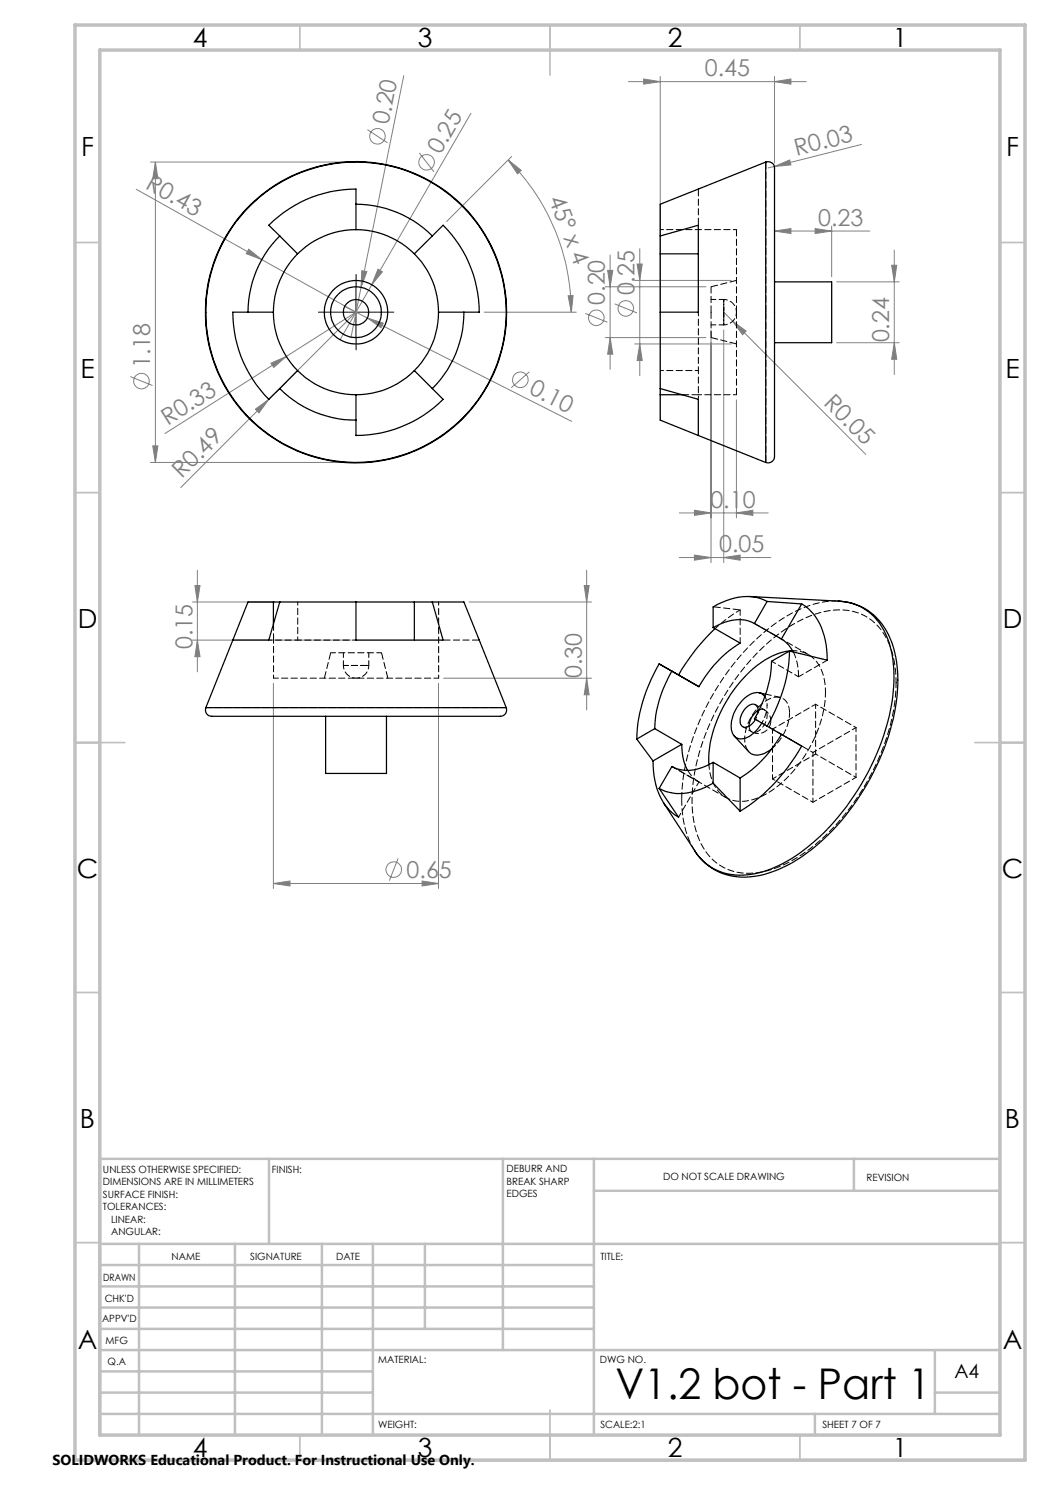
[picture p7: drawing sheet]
<svg xmlns="http://www.w3.org/2000/svg" width="210mm" height="297mm" viewBox="0 0 210 297" stroke-linecap="round" stroke-linejoin="round" font-family="sans-serif">
<g fill="none" stroke="#808080" stroke-width=".2">
<path d="M80.8 15.1l-8.6 42.4M125.7 16.3h35.6M128.7 15.8l3.3 .5-3.3 .5zM132 15.3v46.2M154.9 16.3l3.3-.5v1zM154.9 15.3v17.3M27.2 37.8l25.2 14.1M30.1 32.4h40.1M31.1 32.4v60.1M31.1 32.4l.5 3.3h-1zM73.5 25.9l4 2.7M83.9 30.6l2.9 3.8"/>
<path d="M94.2 22.6l-19.8 34.3M101.6 32l2.6 2.1-.7 .7zM101.6 32a43 43 0 0 1 12.7 30.4M102.3 31.3l-13 13M154.9 33.3l3-1.3 .3 1zM154.9 33.3l-1.3 .3M172.3 28.9l-17.4 4.4M49.7 49.8l2.7 2.1-3.2-1.2zM52.4 51.9l18.8 10.5M72.2 57.5l-2 9.9M72.4 54.1l1 .2-1.2 3.2zM74.4 56.9l-6.4 11"/>
<path d="M75.6 53.8l.9 .6-2.1 2.5zM113.6 59.2l1-.1-.3 3.3zM121 57.4h20.2M121.5 54.1h1.1l-.6 3.3zM122 51v22.9M126.9 56.1h19.4M127.4 52.8h1l-.4 3.3zM128 49.7v25.4M154.9 46.2l3.3-.5v1zM154.9 45.2v10.1M154.9 46.2h19.1M163 45.7l3.3 .5-3.3 .5z"/>
<path d="M166.3 45.2v10.1M167.3 56.4h12.5M178.3 53.1h1.1l-.5 3.3zM178.9 50v24.9M26.1 75.3l4.4 1.8M54.2 72.6l3.1-1.3-2.5 2.2zM57.3 71.3l-24.3 15.4M68.9 61.3l4.6 2.3M71.2 62.4l-35 35.1M71.2 62.4l-13.9 8.9M73.5 63.6l3.2 1-.5 .9zM73.5 63.6l40.8 20.7"/>
<path d="M96.8 62.4h18.5M105.9 74.4l-3.6 3.1M117.1 62.7l4.4 1.7M121 67.5h20.2M122 67.5l.6 3.3h-1.1zM122.9 60.8l4.5 1.8M126.9 68.8h19.4M128 68.8l.4 3.3h-1zM142.2 66v46.5M144.7 66v46.5M144.7 62.4l1.8 1.8M146.5 64.2l2.7 2-.7 .8z"/>
<path d="M146.5 64.2l26.6 26.7M147.3 80v23.6M167.3 68.5h12.5M178.9 68.5l.5 3.4h-1.1zM30.1 92.5h40.1M30.6 89.2h1l-.5 3.3zM51.1 81.8l2.7-1.9-2 2.7zM39 117.1h1l-.5 3.3zM39.5 114v20.4M116.8 117.1h1l-.5 3.3zM117.3 114v28M135.9 102.6h17.7"/>
<path d="M135.9 111.5h18.3M138.9 102.1l3.3 .5-3.3 .5zM138.9 111l3.3 .5-3.3 .5zM144.7 111.5l3.3-.5v1zM147.3 102.6l3.3-.5v1zM38.5 120.4h16.4M38.5 128h31.7M39.5 128l.5 3.3h-1zM54.7 136.7v41M87.7 136.7v41M88.7 135.6h29.6M93.8 120.4h24.5"/>
<path d="M117.3 135.6l.5 3.4h-1zM54.7 176.7l3.3-.5v1zM54.7 176.7h33M79.6 171.7l-1.7 4.4M84.4 176.2l3.3 .5-3.3 .5z"/>
<circle cx="75.5" cy="27.2" r="1.56"/>
<circle cx="85.3" cy="32.5" r="1.57"/>
<circle cx="28.3" cy="76.2" r="1.56"/>
<circle cx="104.1" cy="76" r="1.56"/>
<circle cx="119.3" cy="63.6" r="1.55"/>
<circle cx="125.2" cy="61.7" r="1.55"/>
<circle cx="78.7" cy="173.9" r="1.56"/>
</g>
<path d="M71.2 57.4v-2.5M66.2 62.4h-2.5M71.2 67.4v2.6M76.2 62.4h2.6" fill="none" stroke="#000" stroke-width=".2" stroke-dasharray="15.2 1.3 1.3 1.3"/>
<path d="M71.2 57.5v9.9M66.2 62.4h10" fill="none" stroke="#000" stroke-width=".2"/>
<g fill="none" stroke="#c0c0c0" stroke-width=".35">
<path d="M60 5v5M110 5v10M160 5v5M15 48.5h5M200 48.5h5M15 98.5h5M200 98.5h5M15 148.5h10M195 148.5h10M15 198.5h5M200 198.5h5M15 248.5h5"/>
<path d="M200 248.5h5M60 287v5M110 282v10M160 287v5"/>
</g>
<g fill="none" stroke="#c0c0c0" stroke-width=".5">
<path d="M53.8 231.8v17M100.6 231.8v38.2M118.8 231.8v55.2M118.8 238.2h81.2M170.8 231.8v6.4M200 231.8h-180v55.2M20 248.8h180M20 257.3h98.8M20 253h98.8M27.8 248.8v38.2M47 248.8v38.2M64.4 248.8v38.2"/>
<path d="M74.6 248.8v38.2M85 248.8v17M20 265.8h98.8M20 261.5h98.8M20 278.5h54.6M20 274.3h54.6M20 270h180M187 278.5h13M187 270v12.8M20 282.8h180M163 282.8v4.2"/>
</g>
<path d="M15 5h190v287h-190zM20 10h180v277h-180z" fill="none" stroke="#c0c0c0" stroke-width=".7"/>
<g fill="#808080">
<path d="M49.7 49.8l2.7 2.1-3.2-1.2z"/>
<path d="M154.9 33.3l3-1.3 .3 1z"/>
<path d="M54.2 72.6l3.1-1.3-2.5 2.2z"/>
<path d="M51.1 81.8l2.7-1.9-2 2.7z"/>
<path d="M75.6 53.8l.9 .6-2.1 2.5z"/>
<path d="M72.4 54.1l1 .2-1.2 3.2z"/>
<path d="M146.5 64.2l2.7 2-.7 .8z"/>
<path d="M73.5 63.6l3.2 1-.5 .9z"/>
<path d="M113.6 59.2l1-.1-.3 3.3zM101.6 32l2.6 2.1-.7 .7z"/>
<path d="M128.7 15.8l3.3 .5-3.3 .5zM154.9 16.3l3.3-.5v1zM154.9 46.2l3.3-.5v1zM163 45.7l3.3 .5-3.3 .5zM138.9 102.1l3.3 .5-3.3 .5zM147.3 102.6l3.3-.5v1zM138.9 111l3.3 .5-3.3 .5zM144.7 111.5l3.3-.5v1zM54.7 176.7l3.3-.5v1zM84.4 176.2l3.3 .5-3.3 .5z"/>
<path d="M128 68.8l.4 3.3h-1zM127.4 52.8h1l-.4 3.3zM122 67.5l.6 3.3h-1.1zM121.5 54.1h1.1l-.6 3.3z"/>
<path d="M116.8 117.1h1l-.5 3.3zM117.3 135.6l.5 3.4h-1zM39 117.1h1l-.5 3.3zM39.5 128l.5 3.3h-1z"/>
<path d="M31.1 32.4l.5 3.3h-1zM30.6 89.2h1l-.5 3.3zM178.3 53.1h1.1l-.5 3.3zM178.9 68.5l.5 3.4h-1.1z"/>
</g>
<g fill="none" stroke="#000" stroke-width=".25">
<path d="M153.1 32.4a1.4 1.4 0 0 1 1.5 .4 1.4 1.4 0 0 1 .3 1.4v56.1a2.01 2.01 0 0 1-.8 2.2h-1M153.1 32.4l-21.1 8.4v6.4M153.1 32.4v60.1M56 47.2a21.5 21.5 0 0 0-6.4 15.2M56 47.2l3.5 3.6M59.5 50.8a16.7 16.7 0 0 0-4.8 11.6M71.2 40.8a21.5 21.5 0 0 1 15.3 6.4M71.2 45.9a16.7 16.7 0 0 1 11.7 4.9M71.2 45.9v-8.1a24.5 24.5 0 0 0-17.4 7.2l2.2 2.2M71.2 45.9a16.7 16.7 0 0 0-11.7 4.9M82.9 50.8a16.3 16.3 0 0 1 4.8 11.6M86.5 47.2l2.1-2.2a24.7 24.7 0 0 1 7.2 17.4h-8.1"/>
<path d="M86.5 47.2l-3.6 3.6M132 47.2l7.7-2.2v17.4h-7.7M132 50.8v11.6M132 50.8h7.7M132 47.2v3.6M154.9 56.4h11.4v12.1h-11.4M54.7 62.4h-8.1a24.5 24.5 0 0 0 7.2 17.5l2.2-2.2M54.7 62.4a16.7 16.7 0 0 0 4.8 11.7M56 77.7a21.3 21.3 0 0 0 15.2 6.3M59.5 74.1a16.3 16.3 0 0 0 11.7 4.8M59.5 74.1l-3.5 3.6M82.9 74.1a16.3 16.3 0 0 1-11.7 4.8"/>
<path d="M82.9 74.1l3.6 3.6M86.5 77.7l2.1 2.2a24.8 24.8 0 0 1-17.4 7.2v-8.2M87.7 62.4a16.3 16.3 0 0 1-4.8 11.7M92.8 62.4a21.3 21.3 0 0 1-6.3 15.3M132 77.7l7.7 2.2v7.2M132 62.4v15.3M132 77.7v1.2M132 78.9v5.1l7.7 3.1M132 78.9h4.4M139.7 87.1l13.4 5.4M149.9 119.3l17.8 .9M46.6 128l-5.4 13.5"/>
<path d="M54.7 120.4h1.3M54.7 120.4h-5.1l-3 7.6M54.7 120.4v4.4M56 120.4l-2.2 7.6h-7.2M56 120.4h15.2M71.2 120.4v7.6h17.4l-2.1-7.6M71.2 120.4h11.7M82.9 120.4v7.6M82.9 120.4h3.6M86.5 120.4h6.3l8.4 21.1M131.8 132.8a31.1 31.1 0 0 0-4.4 15M131.8 132.8l8 4.5"/>
<path d="M131.8 132.8l2.6 1.4M134.4 134.2a23.9 23.9 0 0 0-3.4 11.5M134.4 134.2l5.4 3.1M142.6 125.5l5.4 3.1a24.2 24.2 0 0 0-8.2 8.7M143 125.7a39.1 39.1 0 0 0-7.3 9.3M150.9 124.7a7.6 7.6 0 0 0-7.5 .4l-.8 .4M150.9 124.7l5.4 3.1M151.9 138.6l1.2 .2M153 139.3a2.17 2.17 0 0 0-3.2-.3 7.7 7.7 0 0 0-3.5 7.1 2.15 2.15 0 0 0 3.5 1.2l1.6-1.3 1-1.4M153.4 120.3a10 10 0 0 0-9 .2l-1.8 .9v4.1M153.4 120.3l6.9 .5M153.4 120.3l-2.5 4.4"/>
<path d="M156.3 127.8l1.4 1.2 .9 1.4M157.9 130.2a31.1 31.1 0 0 1-4.5 15M157.9 130.2l-3.6 2.1a23.6 23.6 0 0 1-3.4 11.5l2.5 1.4M158.5 130.1a14.1 14.1 0 0 0-9.2 4.9 26.2 26.2 0 0 0-7.6 16.5l.1 1.5M160.3 120.8a10.9 10.9 0 0 1 4.9 8.2l.3 3-7.6-1.8M160.3 120.8l-4 7M167.7 120.2a11.7 11.7 0 0 1 10.7 8.4 29.1 29.1 0 0 1-.4 17.6 47.7 47.7 0 0 1-17.7 25.2 20.3 20.3 0 0 1-12.8 4 11.1 11.1 0 0 1-8.6-5.3M167.7 120.2a10.8 10.8 0 0 1 9.9 7.6 27.7 27.7 0 0 1 0 16.6 49.1 49.1 0 0 1-17.4 26 20.6 20.6 0 0 1-13.1 4.6 10.2 10.2 0 0 1-8.2-4.9M41.2 141.5a1.35 1.35 0 0 0 .3 1.4 1.35 1.35 0 0 0 1.4 .4h56.7a1.37 1.37 0 0 0 1.6-1.8M41.2 141.5h60M65.1 143.3v11.4h12.2v-11.4M127.4 147.8l3.2 4.4"/>
<path d="M130.6 152.2a13.8 13.8 0 0 0 3.3 9.9l1.8 1.3-3.9-5.7M131 145.7l5.3 3.2M131 145.7l-3.6 2.1M134.4 153.3h.1M134.4 153.3l-2.6 4.4M136.3 148.9l.3 2.4 .3 1.5 .6 1.3M136.3 148.9l-5.7 3.3M142.6 156.6a11.2 11.2 0 0 1-10.1 1.4l-.7-.3M142.6 152.5a8.6 8.6 0 0 1-7.7 1.1l-.5-.3M142.6 156.6l5.4 5.6M142.6 152.5l5.4 3.1M142.6 152.5v4.1"/>
<path d="M146.9 147.2l2.8 3.1a2.72 2.72 0 0 0 3.6 .2l1.1-.8M148 155.6v6.6M151.6 142.1a1.12 1.12 0 0 0-.5-1.2 1.12 1.12 0 0 0-1.3 .2 3.6 3.6 0 0 0-1.6 3.8 1.13 1.13 0 0 0 1.8 .2l1.1-1.2M151.6 142.1v.4M151.6 142.1a3.7 3.7 0 0 0-1.8 3.1M153.4 145.2l6.9 4a35.4 35.4 0 0 1-12.3 13M156.3 146.9a25 25 0 0 1-8.3 8.7M132.7 160.6l6.2 9.5"/>
<circle cx="71.2" cy="62.5" r="2.54"/>
<circle cx="71.2" cy="62.4" r="6.4"/>
<circle cx="71.2" cy="62.5" r="30"/>
<circle cx="71.2" cy="62.4" r="30.1"/>
<circle cx="71.2" cy="62.5" r="5.1"/>
</g>
<path d="M139.7 45.9h-7.6M147.3 45.9h-7.6M139.7 74.1v5.8M139.7 74.1h-7.6M139.7 78.9h7.6M54.7 128v7.6M59.5 128h-5.7M59.5 128v-7.6M87.7 128v-7.6M87.7 135.6v-7.6M148.6 145.3l1.8 1.1M152.9 142l-1.8-1.1" fill="none" stroke="#000" stroke-width=".2" stroke-dasharray="1.3 .6" stroke-dashoffset=".6"/>
<path d="M139.7 78.9h-3.2M142.2 62.4v-5M142.2 67.5v-5.1M147.3 62.4v-16.5M147.3 78.9v-16.5M54.7 128v-3.2M158.6 130.4l.9 2.5 .2 2.5M136.3 159.9a19 19 0 0 0 2.6 10.2" fill="none" stroke="#000" stroke-width=".2" stroke-dasharray="1.3 .6"/>
<path d="M139.7 74.1v-11.7M144.8 65a2.54 2.54 0 0 0 2.5-2.6M147.3 62.4a2.54 2.54 0 0 0-2.5-2.5M59.5 128h11.7M68.7 133.1a2.54 2.54 0 0 0 2.5 2.5M71.2 135.6a2.54 2.54 0 0 0 2.6-2.5" fill="none" stroke="#000" stroke-width=".2" stroke-dasharray="1.3 .6" stroke-dashoffset=".5"/>
<path d="M144.8 59.9h-2.6M142.2 65h2.6M144.8 62.4v-2.5v5.1v-2.6M54.7 135.6h33M66.1 130.6h10.2M68.7 133.1h5.1h-5.1M68.7 130.6v2.5M73.8 133.1v-2.5M141.8 152.9a7.7 7.7 0 0 0 3.8 6.8 8.7 8.7 0 0 0 8-1.1 25.9 25.9 0 0 0 11.5-20.1M154.2 144.2a2.54 2.54 0 0 0-1.3-2.2" fill="none" stroke="#000" stroke-width=".2" stroke-dasharray="1.3 .6" stroke-dashoffset=".3"/>
<g fill="none" stroke="#000" stroke-width=".2" stroke-dasharray="1.3 .6" stroke-dashoffset="-.1">
<path d="M153.2 32.4v30M139.7 45v-7.2M147.3 56.1l-5.1 1.3M142.2 67.5l5.1 1.3M153.2 62.4v30.1M66.1 130.6l-1.2 5M77.6 135.6l-1.3-5M88.6 128h7.3M167.7 120.2a20.3 20.3 0 0 0-12.3 4.3 48.1 48.1 0 0 0-19 33.1l-.1 2.3M139.8 156.4l-1.5-1.2-.8-1.1M149.7 150.3a5.5 5.5 0 0 1-.1-5.6 8.2 8.2 0 0 1 5.5-5.3 2.51 2.51 0 0 1 2.8 2.7v.5M150.4 146.4a2.54 2.54 0 0 0 3.8-2.2"/>
<path d="M151.6 142.1a1.12 1.12 0 0 1 1.4-.1 1.12 1.12 0 0 1 .4 1.3 3.5 3.5 0 0 1-2.5 3.2l-.5-.1-.4-.3-.2-.9"/>
</g>
<path d="M156 139.5l-2.9-.7M161.7 130.9l-10.8-6.2M101.3 141.5h-60.1M134.4 153.3l10.8 6.2" fill="none" stroke="#000" stroke-width=".2" stroke-dasharray="1.3 .6" stroke-dashoffset=".1"/>
<path d="M142.6 121.4l5.4 .6" fill="none" stroke="#000" stroke-width=".2" stroke-dasharray="1.3 .6" stroke-dashoffset="-.2"/>
<g fill="none" stroke="#000" stroke-width=".2" stroke-dasharray="1.3 .6" stroke-dashoffset=".4">
<path d="M143 125.7l2.3-1.9 2.7-1.8M159.7 135.4l-5.4-3.2M165.1 138.5a8.2 8.2 0 0 0-3.6-7.7l-1.1-.4-1.9-.3M139.8 156.4l-5.4-3.1M139.8 156.4l-4.1 7M154.5 155.8l8.6-5M154.5 145.8l8.6-4.9M154.5 145.8v10M156.3 146.9l-5.4-3.1M157.9 142.6a10.1 10.1 0 0 1-3.5 7.1M162.6 150.5l8.6-5M162.6 150.5v9.9"/>
<path d="M163.1 140.9v9.9M171.2 145.5v10M162.6 160.4l8.6-4.9"/>
</g>
<path d="M148 128.6v-6.6M159.7 135.4l5.8-3.4M179.2 136.5a43.9 43.9 0 0 1-9.1 24.9 35.2 35.2 0 0 1-14.6 12.1 12.4 12.4 0 0 1-11.6-.5 13.7 13.7 0 0 1-5.4-10.7 39.8 39.8 0 0 1 6.1-22.6 40.2 40.2 0 0 1 15.6-15.7 14.9 14.9 0 0 1 11.4-1.4 11.5 11.5 0 0 1 7.1 8.8l.3 2 .2 3.1M156.3 146.9l4.1 2.3" fill="none" stroke="#000" stroke-width=".2" stroke-dasharray="1.3 .6" stroke-dashoffset=".2"/>
<path d="M153.4 141.1l-.1-.9-.3-.9" fill="none" stroke="#000" stroke-width=".2" stroke-dasharray="1.3 .6" stroke-dashoffset=".9"/>
<path d="M151.1 143.9l.5-1.4M152.4 144.6a7.5 7.5 0 0 0 1-3.5M154.5 155.8l8.1 4.6M154.5 145.8l8.1 4.7M163.1 150.8l8.1 4.7M163.1 140.9l8.1 4.6" fill="none" stroke="#000" stroke-width=".2" stroke-dasharray="1.3 .6" stroke-dashoffset=".7"/>
<text font-size="8.5" x="123.1" y="279.7">V1.2 bot - Part 1</text>
<g font-size="5.3">
<text x="38.5" y="9.5">4</text>
<text x="83.5" y="9.5">3</text>
<text x="133.6" y="9.5">2</text>
<text x="178.6" y="9.5">1</text>
<text x="16.2" y="31.3">F</text>
<text x="201.2" y="31.3">F</text>
<text x="16.1" y="75.5">E</text>
<text x="201.1" y="75.5">E</text>
<text x="15.5" y="125.5">D</text>
<text x="200.5" y="125.5">D</text>
<text x="15.4" y="175.5">C</text>
<text x="200.4" y="175.5">C</text>
<text x="16" y="225.5">B</text>
<text x="201" y="225.5">B</text>
<text x="15.5" y="269.8">A</text>
<text x="200.5" y="269.8">A</text>
<text x="38.5" y="291.5">4</text>
<text x="83.5" y="291.5">3</text>
<text x="133.6" y="291.5">2</text>
<text x="178.6" y="291.5">1</text>
</g>
<g font-size="4.7" fill="#808080">
<text x="141" y="15.3">0.45</text>
<text x="77.7" y="25.1" transform="rotate(-79 77.7 25.1)">0.20</text>
<text x="88.1" y="31.1" transform="rotate(-60 88.1 31.1)">0.25</text>
<text x="159.3" y="31.2" transform="rotate(-14 159.3 31.2)">R0.03</text>
<text x="28.9" y="37.6" transform="rotate(29 28.9 37.6)">R0.43</text>
<text x="109.7" y="39.7" transform="rotate(69 109.7 39.7)">45° x 4</text>
<text x="163.6" y="45.2">0.23</text>
<text x="126.9" y="59.1" transform="rotate(-90 126.9 59.1)">0.25</text>
<text x="121" y="61" transform="rotate(-90 121 61)">0.20</text>
<text x="177.9" y="68.5" transform="rotate(-90 177.9 68.5)">0.24</text>
<text x="30" y="73.6" transform="rotate(-90 30 73.6)">1.18</text>
<text x="105.6" y="78.6" transform="rotate(27 105.6 78.6)">0.10</text>
<text x="164.6" y="80.8" transform="rotate(45 164.6 80.8)">R0.05</text>
<text x="33.6" y="85.1" transform="rotate(-32 33.6 85.1)">R0.33</text>
<text x="36.4" y="95.9" transform="rotate(-45 36.4 95.9)">R0.49</text>
<text x="142.1" y="101.5">0.10</text>
<text x="143.8" y="110.5">0.05</text>
<text x="38.5" y="129.8" transform="rotate(-90 38.5 129.8)">0.15</text>
<text x="116.3" y="135.6" transform="rotate(-90 116.3 135.6)">0.30</text>
<text x="81.3" y="175.6">0.65</text>
</g>
<text font-size="3.9" x="190.9" y="275.5">A4</text>
<text font-size="2.9" x="10.5" y="292.9">SOLIDWORKS Educational Product. For Instructional Use Only.</text>
<g font-size="2">
<text x="20.6" y="234.6">UNLESS OTHERWISE SPECIFIED:</text>
<text x="20.6" y="237.1">DIMENSIONS ARE IN MILLIMETERS</text>
<text x="20.6" y="239.6">SURFACE FINISH:</text>
<text x="54.4" y="234.6">FINISH:</text>
<text x="101.3" y="234.5">DEBURR AND</text>
<text x="101.3" y="237">BREAK SHARP</text>
<text x="101.3" y="239.5">EDGES</text>
<text x="132.6" y="236">DO NOT SCALE DRAWING</text>
<text x="173.3" y="236.2">REVISION</text>
<text x="20.6" y="242.1">TOLERANCES:</text>
<text x="22.2" y="244.6">LINEAR:</text>
<text x="22.2" y="247.1">ANGULAR:</text>
<text x="34.3" y="252">NAME</text>
<text x="50" y="251.9">SIGNATURE</text>
<text x="67.2" y="251.9">DATE</text>
<text x="120.1" y="251.9">TITLE:</text>
<text x="20.6" y="256.1">DRAWN</text>
<text x="20.9" y="260.3">CHK'D</text>
<text x="20.4" y="264.4">APPV'D</text>
<text x="21.1" y="268.8">MFG</text>
<text x="21.5" y="273">Q.A</text>
<text x="75.6" y="272.5">MATERIAL:</text>
<text x="120" y="272.5">DWG NO.</text>
<text x="75.6" y="285.5">WEIGHT:</text>
<text x="120.1" y="285.6">SCALE:2:1</text>
<text x="164.5" y="285.6">SHEET 7 OF 7</text>
</g>
</svg>
